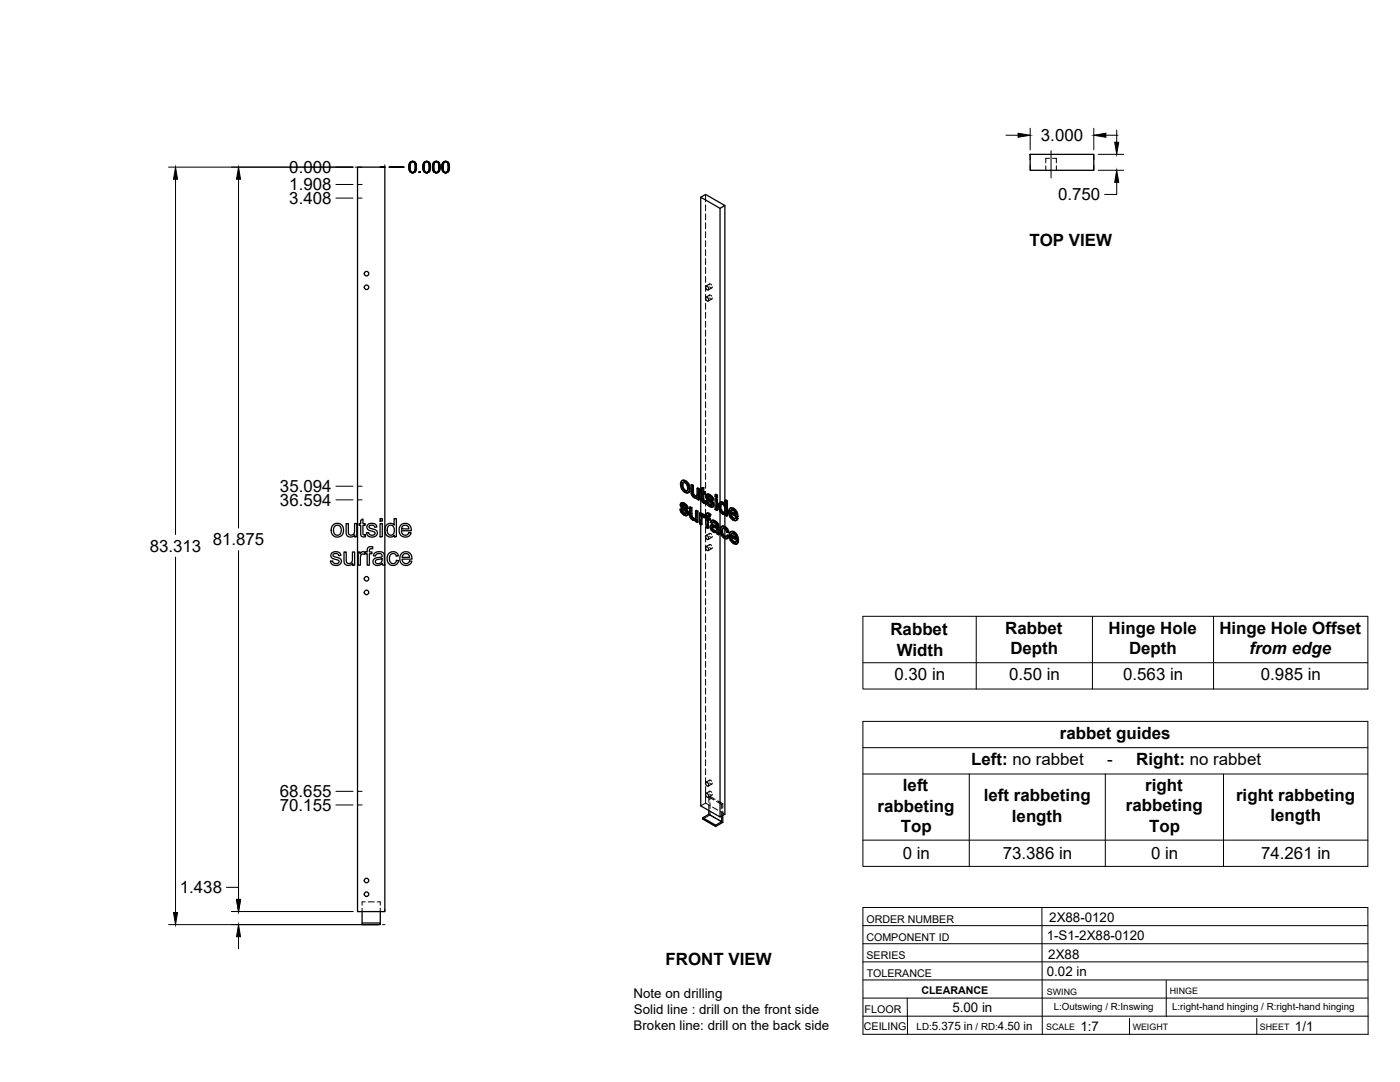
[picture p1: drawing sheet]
<svg xmlns="http://www.w3.org/2000/svg" width="559mm" height="432mm" viewBox="0 0 559 432" stroke-linecap="round" stroke-linejoin="round" font-family="sans-serif">
<!-- layer: Visible -->
<g fill="none" stroke="#000" stroke-width=".51">
<path d="M279.7 78.7l1.9-1.1 7.7 4.4-1.9 1.1M411.2 61.6h25.4v6.4h-25.4zM289.3 82v119M281.8 118.6a.93 .93 0 0 1 .9 .5 .93 .93 0 0 1-.2 1.1l-.8-.9zM281.8 114.1a.93 .93 0 0 1 .9 .6 .93 .93 0 0 1-.2 1l-.8-.8zM272.2 191.8l.8-.2 .7 .2zM272.2 191.8l-.5 .7-.1 .8 .5 1.9 1.6 1.5h.7l.5-.3M272.3 193.6l.3 1.5M272.6 195.1l.3-.2 .8 .8-.3 .2zM272.8 192.5l-.2 .9M272.9 194.9l-.3-1.5-.3 .1 .2-.8 .5-.2 .9 .6 .5 1.4-.2 1.4h-.8M273.4 192l1 1a1.92 1.92 0 0 1 1 2"/>
<path d="M273.7 195.7l.5 .2M273.7 191.8l1.2 1.3M274.6 193.3l.5 1.9 .3-.2-.2 1.2M275.1 195.2l-.2 1.2 .3-.2-.6 .5M275.8 193.5l.7 .4 .3-.2v3.2M276.5 193.9v3.1l.3-.1 .3 .6M276.5 197.1l.3 .6 .3-.2 .5 .4M276.8 197.7l.4 .4h.9l-.3 .1M276.8 193.7l-.7-.3-.3 .1v2.9l.3 1.1 .8 1a.97 .97 0 0 0 1.4 .1v.6l.5 .4M277.2 198.1l.6 .1M278.2 194.9l.6 .4 .4-.2v4.3l-.4 .2v-4.3M278.3 198.6l-.3 .2"/>
<path d="M279.2 195.1l-.7-.4-.3 .2v2.6l-.4 .7M279.7 195.5v-116.8l7.7 4.4v117.4M279.7 196.3v8.4M280 195.5l-.5 .1v.6l.5 .3v3.3l.8 1h.8l-.1-.7-.6 .1M280 194.8l.9-.2v1.5M280.6 194.8v1.5l.3-.2 .6 .3M280.6 196.3l.6 .3 .3-.2v.6l-.3 .2v-.6M280.6 199.8l.7 .2M280.7 200l.8 .1M280.9 194.6l-.9 .2v1.1l-.5-.3M280.9 197v2.6M281.2 197.2l-.6-.4v2.9l.5 .1"/>
<path d="M281.6 199.9l.6 .2M282.1 197.3l1.3 .1M282.3 198.3l.1 .3 .3-.2 .2 .4M282.4 198.6l.2 .3a1.16 1.16 0 0 1 1.4 .8l.4 .4M282.4 197.2l-.4 .2M282.5 197.4l.6 .2 .3-.2 .7 .6M282.5 199.9l-.6-.2-.3 .2 .4 1.2 .9 .9a1.24 1.24 0 0 0 1.6 .2M282.6 198v.1M282.6 198.9l1.5 1.4 .3-.2 .4 .7M282.7 198.4l-.1-.3-.3 .2 .1-.2 1 .3 .5 1 .6 .2M282.8 197.2l-.9 .3-.2 .9 .4 .8 1.9 1.8-.2 .7M283.1 197.6l.7 .6 .3-.2 .5 .7"/>
<path d="M283.8 198.2l.5 .7 .3-.2 .2 .8-.3 .1-.2-.7M285.4 199.1l.3-.2 .7 .3-.4 .2zM285.4 197.4l.3-.2 .7 .4-.4 .2zM285.4 199.1v4.2l.6 .4M285.4 197.4v.8l.6 .4M286.4 199.2v4.3l-.4 .2v-4.3M286.4 197.6v.8l-.4 .2v-.8M289.4 199.7l.6 .3 .3-.1v5.9l-.3 .2v-6M290.3 199.9l-.6-.4-.3 .2v2.1l-.4-.7M133 209.4l1-.5h.9l1.5 .7 .6 1v2.1l-1.1 1.3-1.7 .3-1.4-.8-.6-1.6a2.79 2.79 0 0 1 .8-2.5zM133.5 210.1l1.2-.5 .6 .1 .6 .6 .3 1.8-.4 1-.5 .4h-1.2l-.7-.6-.3-1.5zM138.2 209h.8l.1 3.7a1.31 1.31 0 0 0 1.7 .7 1.31 1.31 0 0 0 .7-1.6v-2.8h.9v5.2h-.8v-.8a1.86 1.86 0 0 1-2.2 .9 1.86 1.86 0 0 1-1.2-2.1z"/>
<path d="M144 207.7l.9-.6v1.9h.9v.7h-.9v3.3l.2 .4h.7l.1 .8h-1.3l-.6-.6v-3.9h-.7v-.7h.7zM146.7 209.5l1.7-.6a1.73 1.73 0 0 1 2 1.4l-.8 .1a1.17 1.17 0 0 0-1.1-.9 1.17 1.17 0 0 0-1.2 .9l.4 .4 2.1 .6a1.59 1.59 0 0 1 .7 2 1.59 1.59 0 0 1-2 .9l-1.5-.3-.7-1.4 .9-.1 .2 .6 .6 .5 1.4-.2a.82 .82 0 0 0 .2-1.1 .82 .82 0 0 0-1.1-.3l-1-.3a1.38 1.38 0 0 1-.8-2.2zM151.7 209h.9v5.2h-.9zM151.7 207h.9v1h-.9zM154.3 209.5l1.1-.6a1.86 1.86 0 0 1 1.9 .7v-2.6h.9v7.2h-.8v-.6a2.16 2.16 0 0 1-2.7 .4 2.16 2.16 0 0 1-1.1-2.4zM154.9 210.1l1.3-.5 1 1v2l-.7 .9h-1l-.8-.9-.1-1.5zM160 209.6l1-.7h1.5l1 .7 .5 1 .1 1.2h-3.9l.2 1 .9 .7a1.43 1.43 0 0 0 1.9-1l.9 .1-.4 .9-1 .7h-1.7l-1-.6-.7-1.7 .1-1.2zM160.7 210l.6-.4 1.1 .1 .6 .6 .2 .8h-2.9zM271.4 203.3l.6 .2M271.9 200.7l1.3 .1M272 203.5l.4-.2 .2 .9-.3 .1zM272.1 201.7l.7 .5"/>
<path d="M272.2 202l.2 .4a1.49 1.49 0 0 1 1.6 .9l.3 .2M272.2 200.6l-.4 .2M272.3 204.3l.7 .7h.8M272.3 200.8l.6 .2 .3-.2 .8 .6M272.4 203.3l-.7-.2-.3 .2 .5 1.3 .8 .8a1.26 1.26 0 0 0 1.6 .2M272.4 202.4l1.5 1.3 .4-.2 .4 .7M272.5 201.4l-.1 .1M272.5 201.8l-.1-.3-.3 .2 .1-.2 1 .3 .5 1 .7 .3M272.6 204.2l.7 .6M272.6 200.6l-.8 .2-.3 .9 .4 .9 1.8 1.7 .2 .5-.3 .3M272.9 201l.7 .6 .4-.2 .5 .7M273 205l.6 .1"/>
<path d="M273.6 201.6l.5 .7 .4-.2 .2 .8-.3 .2-.3-.8M273.7 205.1h-.1M273.9 203.7l.4 .6 .4-.1 .1 .7M274.3 204.3l.2 .8 .3-.2-.2 .6M274.5 205.1l-.2 .5 .3-.1-.4 .3M275.2 202.4l.7 .4 .3-.2v3.2M275.9 202.8v3.1l.3-.1 .3 .6M275.9 206l.3 .6 .3-.2 .4 .4M276.2 206.6l.4 .4h.9M276.2 202.6l-.7-.3-.3 .1v3.1l.3 1.1 .8 .8a.97 .97 0 0 0 1.4 .1M276.6 207l.6 .2M277.5 207l-.3 .2"/>
<path d="M277.6 203.8l.7 .4 .3-.2v4.3l-.3 .2v-4.3M277.7 207.5v.7l.6 .3M277.7 207.6l-.2 .1M278.6 204l-.7-.4-.3 .2v2.7l-.4 .7M279.2 204.7l.6 .4 .3-.2v.5l.4-.2M279.8 205.1v.6l.7-.5 .4 .1M280 206.4l.2 2.8-.3 .2v-2.2M280.1 204.9l-.6-.3-.3 .1v4.3l.7 .4M280.2 205.4l.7-.1 .6 .4M280.3 206.1v.1M280.6 205.4l.6 .5M281 206.6l-.8-.5-.2 .3 .3-.2-.1 .8"/>
<path d="M281.2 206.5l.6 .3v3.7l.6 .4M281.2 206.5v-.4l-.2 .5M281.2 200.3l.1 .7M281.2 206.5l-.2 .1M281.8 218.2a.93 .93 0 0 1 .9 .5 .93 .93 0 0 1-.2 1.1l-.8-.9zM281.8 213.7a.93 .93 0 0 1 .9 .6 .93 .93 0 0 1-.2 1l-.8-.9zM282.2 204.9h.9l.6 .4M282.2 200.1l.3-.2 .3 .8-.3 .2zM282.4 206.6l.7 .4 .3-.2v.6l-.3 .2v-.6M282.5 204.7l-.5 .2M282.5 200.9l.7 .6h.8M282.7 207.3v3.4l-.3 .2v-3.8l.7 .5"/>
<path d="M282.7 205.7v.7M282.8 205.1l.6 .4 .3-.2-.4 .8 .1-.6M282.8 200.7l.7 .7M283.1 204.9l-.6-.2-.5 .3-.2 1.2-.6-.3 .6-.1M283.2 201.5l.6 .2M283.3 206.1a.45 .45 0 0 0-.5-.5 .45 .45 0 0 0-.4 .6v.4l.3-.2 .7 .4M283.9 209.6l.7-.2 1.4 .5M283.9 201.7h-.1M284.1 210.7l.2 .6 .3-.2 .6 .5M284.1 200.3l.4 .6 .3-.1 .2 .7M284.2 210.4l-.1 .3 .3-.2 .2 .6M284.2 209.4l-.5 .2"/>
<path d="M284.3 211.3l.5 .5h1h-1M284.3 210.3l-.1 .1M284.4 207.8l.8 .3 .3-.2 .8 .6M284.4 210.3l.8 .3a.72 .72 0 0 1 .8 .6 .72 .72 0 0 1-.5 .8M284.4 210.3l-.2 .1M284.4 210.3v.2M284.5 200.9l.2 .8 .3-.2-.2 .6M284.5 208.4l-.4 .5 .6-.5 1.1 .9a.48 .48 0 0 1 .1 .8 .48 .48 0 0 1-.7-.2l-.9-.3M284.6 209.4l-1 .3-.2 1 .7 1.1 1.1 .7a.63 .63 0 0 1 .7 0 .63 .63 0 0 1 .3 .5l.6 .4M284.7 201.7l-.2 .5 .3-.1-.5 .3M284.7 207.6l-.8 .2M285.2 208.1l.8 .6 .3-.2 .4 .5"/>
<path d="M285.5 207.9l-.8-.3-.9 .3-.3 .5 .6 .5M286 208.7l.4 .5 .3-.2 .2 .7M286.4 209.2l.2 .6 .3-.1 .1 2.9M286.6 209.8l.1 2.9 .3-.1 .1 .6-.3 .2-.1-.6M287.4 204.2v121.8l-7.7-4.4v-112.3M287.4 202.4l.3 1.4M287.5 200.4h1.2l.6 .6M287.7 201.3h.7l.7 .8 .3 1.1-.2 1.4M287.7 201.3l-.3 1.1 .4-.2 .3 1.4M287.7 203.8l.4-.2 .7 .8-.5 .1zM287.8 201.2l-.1 .1M287.8 200.3l-.5 .2"/>
<path d="M288 201.2l-.2 1M288.1 212l.3 1.4 .3-.2 .7 .8M288.2 210.1l.9 .2 .3-.2 1 1M288.4 213.4l.7 .8h.8M288.4 200.6l.6 .5h.4M288.4 204.6h.8M288.5 209.9l-.6 .3M288.6 210.8l-.2 1M288.7 200.4l-.9-.1-.7 .4-.2 2.1 1 2 1 .5 .5-.2v.6l.6 .3M288.8 204.4l.4 .1M289.1 210.3l.9 .8a.88 .88 0 0 1 .7 .5 .88 .88 0 0 1-.1 1l-.5-1.3M289.3 214.9v110l-1.9 1.1"/>
<path d="M289.3 202.6v1.7M289.3 205.2v4.9M289.3 211.1v2.9M289.4 210.1l-.9-.2-.7 .4-.3 .7v1.3l.9 2 1 .7h.7M289.4 205.1l-.2 .2M290 213.7l.7 .4M290.6 212.6l-.6-.3-.6-1.1-.9-.4-.4 1.2 .3-.2 .3 1.4M290.7 214.1l.3-.1-.2 .5-.7 .5zM291 214l-.6-.5-.7 .8-.6-.1M291.3 202.9h.9a1.88 1.88 0 0 1 1.9 1.3M291.5 212.3h.9a1.88 1.88 0 0 1 1.9 1.2M291.5 204.3l2.1 1.2-.5-1.4-.9-.6-.6 .3-.1 .5 .3-.2 1.7 1"/>
<path d="M291.7 213.6l2.1 1.2-.6-1.4-.8-.5h-.4l-.3 .7 .3-.1 1.7 .9M291.8 206.1l.8 .9 .8-.1M291.8 205.1l.3 .9M292 203.5l-.2 .6M292 214.4l.3 .9M292 215.5l.8 .8h.8M292.2 212.9l-.2 .6M292.5 203.1l1 .9a1.94 1.94 0 0 1 1.1 2.1M292.6 207l.6 .1M292.7 212.4l1.1 1a1.96 1.96 0 0 1 .9 2M292.8 216.3l.5 .2M292.9 202.9l-.9-.3-1 .6-.2 1.1 .2 1.4 .7 1.1 1.2 .9h.9l.7-.8"/>
<path d="M293.1 212.2l-1-.2-.9 .7-.2 1.3 .3 1.2 .7 1.1 1.2 .8h.7l.8-.8M293.3 207l-.1 .1M293.5 216.4l-.2 .1M293.6 206.7l.6 .4M293.8 204.3l.4 1.9 .4-.1-.4 .1M293.8 216l.6 .5M293.9 213.7l.5 1.9 .3-.2-.3 .2M294.2 206.4l-2.8-1.5 .4 1.2 .3-.1 .8 .8M294.4 215.8l-2.8-1.6 .4 1.3 .3-.2 .8 .9M294.5 206.9l-.7 .8M294.5 206.9l-.6-.4-.7 .6M294.7 216.3l-.7 .8"/>
<path d="M294.7 216.3l-.6-.5-.8 .7M132.4 220.7l1.4-.5a1.81 1.81 0 0 1 2.3 1.4l-.9 .2a1.21 1.21 0 0 0-1.1-.9 1.21 1.21 0 0 0-1.2 .8l.3 .4 2.3 .7a1.6 1.6 0 0 1 .6 2 1.6 1.6 0 0 1-2 .9l-1.6-.5-.6-1.2 .9-.2 .3 .8 .6 .3 1.3-.2a.81 .81 0 0 0 .2-1.1 .81 .81 0 0 0-1-.3l-1.1-.3a1.37 1.37 0 0 1-.7-2.3zM137.3 220.3h.9v3.8a1.31 1.31 0 0 0 1.7 .7 1.31 1.31 0 0 0 .8-1.7v-2.8h.9v5.3h-.8v-.8a1.86 1.86 0 0 1-2.3 .8 1.86 1.86 0 0 1-1.2-2.1zM143 220.3h.7v.8a1.27 1.27 0 0 1 2.1-.7l.8-.1v-1.2a1.55 1.55 0 0 1 2.2-.9l-.1 .8a.81 .81 0 0 0-.9 0 .81 .81 0 0 0-.4 .8v.5h1.1v.7h-1.1v4.6h-.8v-4.6h-.8v-.4l-.3 .7-.9-.2-.6 .5-.2 4h-.8zM149.5 220.8l1.6-.6 1.2 .1 .8 .4 .6 4.9h-.9l-.2-.7-1.2 .7h-1.2l-.9-.4-.4-.7a1.74 1.74 0 0 1 2-2l.6-.1a.8 .8 0 0 0 1-.8 .8 .8 0 0 0-1.1-.7l-1 .2-.5 .8-.9-.1zM150.1 223.5l2.4-.6a1.59 1.59 0 0 1-.6 1.8 1.59 1.59 0 0 1-1.9-.1l-.2-.5zM153.6 225.3v-158.6h-10.9v297.1h10.9v-138.2M155.2 220.9l1-.6h1.5l.8 .4 .5 1-.8 .3a1.47 1.47 0 0 0-2-.9 1.47 1.47 0 0 0-.8 2l.5 1.4 .7 .4 1.1-.2 .5-1.1 .9 .1-.3 1-1 .8-1.3 .1-.8-.3-.8-.8-.4-1.1 .1-1.2zM160.3 220.9l1-.6h1.5l.9 .6 .6 1.1 .1 1.1h-3.9l.2 1 .8 .7a1.43 1.43 0 0 0 2-.9l.8 .3-.6 .9-.8 .5h-1.6l-1-.6-.5-.8-.2-1.2 .1-1.2zM161 221.3l.6-.3h1l.6 .5 .3 .9h-3zM281.8 312.2a.93 .93 0 0 1 .9 .5 .93 .93 0 0 1-.2 1.1l-.8-.9zM281.8 316.6a.93 .93 0 0 1 .9 .6 .93 .93 0 0 1-.2 1l-.8-.9z"/>
<path d="M282.9 323.4v1.6l-2.4 1.3v.6l5.1 2.9v-.5l-5.1-3M282.9 325l5.2 2.9-2.5 1.4M288.1 325.7v2.2M288.5 325.4v2.8l-2.9 1.6M144.5 363.8v5.2h7.3v-.7h-7.3M151.8 363.8v4.5"/>
<circle cx="146.3" cy="114.6" r=".9"/>
<circle cx="146.3" cy="109.2" r=".9"/>
<circle cx="146.3" cy="236.4" r=".9"/>
<circle cx="146.3" cy="231" r=".9"/>
<circle cx="146.3" cy="351.4" r=".9"/>
<circle cx="146.3" cy="356.9" r=".9"/>
</g>
<!-- layer: Hidden -->
<g fill="none" stroke="#000" stroke-width=".4">
<path d="M281.6 77.6v3M417.4 66.2v1.8M418.9 63.2h-1.5v1.8M420.1 63.2h1.5v1.8M421.6 66.2v1.8M281.6 81.8v2.3M281.6 85.3v2.4M281.6 88.9v2.4M281.6 92.5v2.4M281.6 96.1v2.3M281.6 99.6v2.4M281.6 103.2v2.4"/>
<path d="M281.6 106.8v2.4M281.6 110.3v2.4M281.6 113.9v2.4M281.6 117.5v2.4M283 118.2l.4-.5 .7 .5M283 113.7l.4-.4 .7 .4M283.2 117.8l-1.4 .8M283.2 113.3l-1.4 .9M283.3 118.9l.6 .5 .4-.5M283.3 114.4l.7 .5 .3-.4M284.1 119.3l-1.4 .9M284.1 114.9l-1.4 .8"/>
<path d="M281.6 121.1v2.3M281.6 124.6v2.4M281.6 128.2v2.4M281.6 131.8v2.4M281.6 135.3v2.4M281.6 138.9v2.4M281.6 142.5v2.4M281.6 146.1v2.3M281.6 149.6v2.4M281.6 153.2v2.4M281.6 156.8v2.4M281.6 160.3v2.4"/>
<path d="M281.6 163.9v2.4M281.6 167.5v2.4M281.6 171.1v2.3M281.6 174.6v2.4M281.6 178.2v2.4M271.9 193.1l.5 1.9-.3 .2M272.4 195l1.3 1.3-.3 .2M272.5 191.6l-.9 1.7M272.8 192.5l-.2 .1M272.9 192.4h.8l-.3 .2M273.7 192.4l.8 .9-.3 .2M273.7 196.3l.9 .3-.3 .2"/>
<path d="M274.5 195.8l-.3 .1M274.5 193.3l.3 1.4-.4 .2M274.8 194.7l-.1 .8-.5 .4M274.9 196.5l-.3 .1M276.1 193.4l.1 3.3-.3 .2M276.2 196.7l.2 .7-.3 .1M276.4 197.4l.4 .6-.3 .2M276.8 198l.6 .5-.3 .1M277.4 198.5l.8 .2 .4-.3-.3 .2M278.1 198.1h.1M278.3 198l-.4 .2M278.4 198.6h-.1"/>
<path d="M278.4 197.8l-.3 .3M278.5 194.7v2.8l-.4 .5M278.6 198.4v.7l-.3 .1M278.6 199.1l.6 .3M279.7 195.5v.8M279.8 196l.5 .3-.3 .2M279.8 195.5v.5l-.3 .2M280 195.5l.3 .2M280.3 196.3l.1 3.4-.4 .2M280.3 194.6v1.1l-.3 .2M280.4 199.7l.2 .5-.3 .1M280.6 196.8l.3-.2v.4"/>
<path d="M280.9 196.6l.6 .4M281.6 181.8v2.4M281.6 185.4v2.3M281.6 188.9v2.4M281.6 192.5v2.4M281.6 196.1v2.4M281.6 199.6v2.4M281.9 199.7l.5 1.3-.3 .2M282 197.8l.2 .7-.4 .2M282.1 197.4l-.4 .6M282.2 198.5l.4 .7-.4 .1M282.3 197.2l-.5 .4"/>
<path d="M282.5 198l.3-.2-.2 .2M282.6 199.2l1.6 1.5-.4 .2M282.7 197.9l-.3 .2M282.8 197.8l.6 .2-.3 .2M283.4 198l.6 .5-.3 .2M284 198.5l.2 .7-.3 .2M284.2 199.2l.6 .3M285.7 197.2v.9l-.3 .1M285.7 198.9v1.5M285.7 198.1l.7 .3M289.7 199.5v2.1l-.3 .2M271.7 203.1l.5 1.3-.3 .2"/>
<path d="M271.8 201.3l.2 .6-.3 .2M271.9 200.8l-.4 .6M272 201.9l.4 .7-.3 .2M272.1 200.6l-.5 .4M272.2 204.4l1.1 1-.3 .1M272.3 201.4l.3-.1-.1 .1M272.4 202.6l1.6 1.5-.3 .2M272.6 201.3l-.4 .2M272.6 201.3l.6 .1-.3 .2M273.2 201.4l.6 .6-.3 .1M273.3 205.4l.8 .3-.3 .1M273.8 202l.3 .6-.4 .2"/>
<path d="M274 204.9l-.2 .1M274 204.1l.2 .5-.3 .2M274 204.9l-.3 .2 .3-.2M274.1 202.6l.6 .3M274.2 204.6l-.2 .3M274.5 205.6l-.4 .1M275.5 202.3l.1 3.3-.3 .2M275.6 205.6l.2 .7-.3 .2M275.8 206.3l.4 .6-.3 .2M276.2 206.9l.6 .5-.3 .2M276.8 207.4l.7 .2 .5-.3-.2 .2M277.5 207h.1"/>
<path d="M277.7 206.9l-.4 .2M277.8 206.7l-.3 .3M277.9 203.6v2.8l-.4 .5M278 207.3v.7l-.3 .2M278 208l.6 .3M279.5 207.3v1.6l-.3 .1M279.5 208.9l.7 .3M279.5 204.6v1.5M279.7 204.7v1.7M279.7 207.6v1.7M280.1 206.1l.8-.1-.3 .2M280.1 205.4v.1"/>
<path d="M280.2 206.1l.3-.2-.2 .2M280.4 205.2l-.6 .5M280.6 200.2l.6 .4-.4 .2M280.9 206l.4 .4M281.2 200.6l.4 .2M281.2 206.1l.3-.1-.2 .4M281.5 205.7v.1M281.5 206.3l.6 .3-.3 .2M281.5 206l-.2 .4M281.5 205.7l-.3 .3M281.6 203.2v2.4M281.6 206.8v2.4"/>
<path d="M281.6 210.4v2.3M281.6 213.9v2.4M281.6 217.5v2.4M281.8 205.8l.3 .2M282.1 209.1v1.2l-.3 .2M282.1 210.3l.6 .4M282.1 206.6v1.3M282.2 205l-.1 1-.3 .2M282.3 204.7l-.5 .4M282.4 201l1.1 1-.3 .1M282.4 207.1l.3-.2v.4M282.5 205.7l.4-.2-.2 .2"/>
<path d="M282.7 206.9l.7 .5M282.9 205.5l.4 .1-.4 .2M283 217.7l.4-.4 .7 .5M283 213.3l.4-.5 .7 .5M283.2 217.3l-1.4 .9M283.2 212.9l-1.4 .8M283.3 205.6l.3 .3M283.3 218.5l.7 .4 .3-.4M283.3 214l.6 .5 .4-.5M283.5 202l.8 .2-.3 .2M283.7 210.1l.4 1.1-.4 .2M283.8 209.6l-.4 .7"/>
<path d="M283.8 208.3l.7 .4M284 209.5l-.5 .3M284.1 211.2l.9 .9-.3 .2M284.1 201.5h-.1M284.1 207.7l-.6 .7M284.1 218.9l-1.4 .8M284.1 214.4l-1.4 .9M284.2 200.7l.1 .5-.3 .2M284.2 201.5l-.3 .2 .2-.2M284.2 207.6l-.4 .3M284.3 201.2l-.2 .3M284.4 208.4l.4-.1-.3 .1"/>
<path d="M284.5 210.2l.2-.1zM284.5 210.2l-.2 .1M284.6 210.1l-.4 .2M284.6 202.2h-.3M284.7 210.1l1.6 .5-.3 .2M284.8 208.3l.6 .1-.3 .2M285 212.1l.7 .2-.3 .2M285.4 208.4l.7 .7-.3 .2M285.7 212.3h.7l-.4 .1M285.7 201.6v1.6l-.3 .1M285.7 203.2l.7 .3M286 209.9l.3 .1"/>
<path d="M286 211.7l-.3 .2M286.1 209.1l.2 .7-.3 .2M286.2 211.5l-.4 .3M286.3 210.6l-.1 .9-.3 .2M286.3 209.8l-.3 .4M286.4 212.3l.1 .6-.3 .1M286.5 212.9l.6 .3M287.1 201.8l.2 1.3-.3 .2M287.3 200.7l-.2 1.1-.3 .2M287.3 203.1l.6 1.1-.3 .2M287.4 200.5v1.2M287.4 202.9v1.3"/>
<path d="M287.6 200.4l-.6 .5M287.7 211.4l.5 2-.3 .2M287.9 204.2l.8 .8-.3 .1M287.9 210.3l-.2 1.1-.3 .2M288 201.1h.7l-.3 .2M288 201.1l-.2 .1M288 201.1v.1M288.1 201.1l-.3 .1M288.2 213.4l1.2 1.3-.3 .1M288.2 210l-.6 .5M288.6 210.8l-.2 .1M288.7 210.7l.8 .1-.4 .1"/>
<path d="M288.7 205l.7 .1 .4-.2-.4 .2M288.7 201.1l.8 .8-.4 .2M289.3 201v1.6M289.3 204.3v.9M289.3 210.1v1M289.3 214v.9M289.4 201.1l.3 .5M289.4 214.7l1.1 .1M289.5 210.8l.5 .5-.3 .2M289.5 201.9l.3 1.5-.4 .2M289.5 205.1h-.1M289.8 203.4l-.2 .8-.4 .3 .3-.1"/>
<path d="M289.8 204.9v.6l-.4 .2M289.8 205.5l.5 .3M290 211.3l.3 .8-.3 .2M290 214.1l-.1 .1M290.3 212.1l.6 .3M290.4 213.5l-.7 .8M291.1 204.1l.5 1.9-.3 .2M291.3 213.5l.5 1.9-.3 .2M291.4 204.9l.4-.2v.4M291.6 206l1.3 1.4-.3 .2M291.6 202.7l-.8 1.6M291.6 214.2l.4-.2v.4"/>
<path d="M291.8 204.7l2.7 1.6M291.8 215.4l1.3 1.3-.3 .2M291.8 212.1l-.8 1.6M292 214l2.7 1.6M292 203.5l-.2 .1M292.1 203.4l.8 .1-.4 .1M292.2 212.9h-.2M292.3 212.7l.8 .1-.4 .2M292.9 203.5l.7 .8-.3 .2M292.9 207.4l1.1 .2-.4 .2M293.1 212.8l.7 .9-.3 .2M293.1 216.7l1.1 .3-.4 .2"/>
<path d="M293.4 206.9h.1M293.5 205.1l.4 .2M293.6 206.9l-.3 .1 .2-.1M293.6 216.3h.1M293.6 204.3l.3 1-.3 .2M293.7 216.3l-.2 .1M293.7 214.4l.4 .3M293.8 216.2l-.3 .2M293.8 213.7l.3 1-.3 .1M293.9 206.5l-.4 .4M294.1 215.8l-.4 .5M294.1 207.5l-.1 .1"/>
<path d="M294.3 216.9l-.1 .1M153.6 225.3v.3M281.6 221.1v2.4M281.6 224.6v2.4M281.6 228.2v2.4M281.6 231.8v2.4M281.6 235.4v2.3M281.6 238.9v2.4M281.6 242.5v2.4M281.6 246.1v2.4M281.6 249.6v2.4M281.6 253.2v2.4"/>
<path d="M281.6 256.8v2.4M281.6 260.4v2.3M281.6 263.9v2.4M281.6 267.5v2.4M281.6 271.1v2.4M281.6 274.7v2.3M281.6 278.2v2.4M281.6 281.8v2.4M281.6 285.4v2.3M281.6 288.9v2.4M281.6 292.5v2.4M281.6 296.1v2.4"/>
<path d="M281.6 299.7v2.3M281.6 303.2v2.4M281.6 306.8v2.4M281.6 310.4v2.4M281.6 313.9v2.4M281.6 317.5v3M282.9 318.1l2.1 1.2M283 311.7l.4-.4 .7 .5M283 316.2l.4-.5 .7 .5M283.2 311.3l-1.4 .9M283.2 315.8l-1.4 .8M283.3 312.5l.7 .4 .3-.4"/>
<path d="M283.3 316.9l.6 .5 .4-.5M283.4 319.2v-1.4l-.5 .3v2.1M283.4 317.8l2 1.2M284.1 312.9l-1.4 .8M284.1 317.4l-1.4 .8M286 319.8l2.1 1.2 .4-.2M286.4 319.6l2.1 1.2M281.6 320.5l-1.9 1.1M281.6 320.5l1.8 1M282.9 321.4v2M283.4 325.2l-2.9 1.7M283.4 320.3v2.4"/>
<path d="M283.4 323.9v1.3M283.4 325.2l2 1.2M284.4 322.1l2.1 1.2M286.4 327l2.1 1.2M287.5 323.9l1.8 1M288.1 321v1.7M288.1 323.9v1.8M288.5 320.8v1.7M288.5 323.7v1.7M145.8 359.9h-1.3v1.4M147 359.9h2.4M150.5 359.9h1.3v1.4"/>
<path d="M144.5 362.5v1.3M151.8 362.5v1.3"/>
</g>
<!-- layer: Reference -->
<g fill="none" stroke="#000" stroke-width=".4">
<path d="M141.8 66.7h.9v.9M142.7 66.7h1.8M142.7 79.1h1.8M142.7 73.6h1.8M151.8 66.7h1.8M153.6 65.8v.9h-.9M411.2 61.6v2.1M411.2 65.8v2.2M436.6 61.6v2.1M436.6 65.8v2.2M142.7 199.5h1.8M142.7 194h1.8"/>
<path d="M142.7 315.8h1.8M142.7 321.2h1.8M142.7 362.9v.9h.9M152.7 369h.9M153.6 362.9v.9h-.9"/>
</g>
<!-- layer: Hidden Narrow -->
<path d="M276.1 196l-.3 .2M278.5 197l-.3 .2M280.3 198.8l-.3 .1M273.3 203.5l-.3 .1M275.5 204.9l-.3 .2M277.9 205.9l-.3 .2M282.1 205.6l-.3 .2M283.5 200.1l-.3 .1M285.3 210.3l-.3 .2M286.3 210.9l-.3 .2" fill="none" stroke="#000" stroke-width=".4"/>
<!-- layer: Visible Narrow -->
<path d="M276.8 196.1l-.3 .2M280.9 199.2l-.3 .1M283.5 199.3l-.3 .2M273.3 202.7l-.3 .2M276.2 205l-.3 .2M282.7 206l-.3 .2M285.2 209.6l-.3 .2M287 210.4l-.4 .1M287 211.3l-.4 .2" fill="none" stroke="#000" stroke-width=".4"/>
<!-- layer: Titleblock -->
<path d="M344.4 362.2h201.6l.1 50.6h-201.7zM344.4 376.6h201.6M344.4 369.4h201.6M415.9 362.2l.1 50.6M344.4 383.9h201.6M344.4 398.3h201.6M344.4 391.1h201.6M362.1 398.3l.1 14.4M465.5 391.3v14.4M344.4 405.5h201.7M450.8 406.4v6.4M501.6 406.4v6.4" fill="none" stroke="#000" stroke-width=".4"/>
<!-- layer: Custom Tables -->
<path d="M344.4 246h201.6v29h-201.6zM389.7 246v29M436 246v29M484.4 246v29M344.4 264.5h201.6M344.4 287.9h201.6v57.9h-201.6zM344.4 298.4h201.6M344.4 308.9h201.6M386.9 308.9v36.9M441.2 308.9v36.9M488.4 308.9v36.9M344.4 335.3h201.6" fill="none" stroke="#000" stroke-width=".4"/>
<!-- layer: FD_Dimensions -->
<g fill="none" stroke="#000" stroke-width=".4">
<path d="M401.5 54h4.9M411.2 51.2v8.6M436.6 51.2v8.6M441.4 54h4.8M445.7 51.9v4.9M67.3 66.7h73.6M70.1 71.5v141.8M95.2 71.5v139.2M134.1 79.1h6.8M134.1 73.6h6.8M155.4 66.7h5.8M438.4 61.6h10.1"/>
<path d="M438.4 67.9h10.1M445.7 72.8v4.8h-4.8M134.1 199.5h6.8M134.1 194h6.8M95.2 219.7v139.2M70.1 222.3v141.9M134.1 315.8h6.8M134.1 321.2h6.8M90.4 354.1h4.8M67.3 369h83.6M92.4 363.8h48.5M95.2 373.8v4.9"/>
</g>
<path d="M406.4 53.2l4.8 .8-4.8 .8zM436.6 54l4.8-.8v1.6zM444.9 56.8h1.6l-.8 4.8zM70.1 66.7l.8 4.8h-1.6zM95.2 66.7l.8 4.8h-1.6zM445.7 67.9l.8 4.9h-1.6zM94.4 358.9h1.6l-.8 4.9zM69.3 364.2h1.6l-.8 4.8zM95.2 369l.8 4.8h-1.6z" fill="#000" stroke="#000" stroke-width=".4"/>
<!-- layer: Smart Centers -->
<path d="M419.5 60.1v10.9" fill="none" stroke="#000" stroke-width=".4"/>
<g font-size="6.7">
<text x="415.5" y="56.3">3.000</text>
<text x="115.5" y="69.1">0.000</text>
<text x="162.9" y="69.1">0.000</text>
<text x="115.5" y="76">1.908</text>
<text x="115.5" y="81.4">3.408</text>
<text x="422.3" y="80">0.750</text>
<text x="410.9" y="98.2">TOP VIEW</text>
<text x="111.7" y="196.4">35.094</text>
<text x="111.7" y="201.8">36.594</text>
<text x="59.8" y="220.2">83.313</text>
<text x="84.9" y="217.6">81.875</text>
<text x="355.4" y="253.6">Rabbet</text>
<text x="401.2" y="252.9">Rabbet</text>
<text x="442.5" y="252.9">Hinge Hole</text>
<text x="486.7" y="252.9">Hinge Hole Offset</text>
<text x="357.9" y="261.6">Width</text>
<text x="403.3" y="261">Depth</text>
<text x="450.6" y="261">Depth</text>
<text x="498.7" y="261">from edge</text>
<text x="357" y="271.4">0.30 in</text>
<text x="402.8" y="271.4">0.50 in</text>
<text x="448.3" y="271.4">0.563 in</text>
<text x="503.3" y="271.4">0.985 in</text>
<text x="423" y="294.8">rabbet guides</text>
<text x="387.6" y="305.4">Left: no rabbet</text>
<text x="441.9" y="305.4">-</text>
<text x="453.5" y="305.4">Right: no rabbet</text>
<text x="360.4" y="315.8">left</text>
<text x="457.1" y="315.8">right</text>
<text x="111.7" y="323.6">70.155</text>
<text x="111.7" y="318.2">68.655</text>
<text x="350.3" y="323.9">rabbeting</text>
<text x="392.7" y="319.8">left rabbeting</text>
<text x="449.4" y="323.8">rabbeting</text>
<text x="493.4" y="319.8">right rabbeting</text>
<text x="403.9" y="327.9">length</text>
<text x="507" y="327.8">length</text>
<text x="359.5" y="331.9">Top</text>
<text x="458.6" y="331.9">Top</text>
<text x="360.3" y="342.9">0 in</text>
<text x="400.2" y="342.9">73.386 in</text>
<text x="459.4" y="342.9">0 in</text>
<text x="503.4" y="342.9">74.261 in</text>
<text x="71.8" y="356.5">1.438</text>
<text x="265.7" y="385.2">FRONT VIEW</text>
</g>
<g font-size="5.3">
<text x="418.8" y="368">2X88-0120</text>
<text x="417.8" y="375.1">1-S1-2X88-0120</text>
<text x="418.4" y="382.5">2X88</text>
<text x="417.8" y="389.5">0.02 in</text>
<text x="252.9" y="398.4">Note on drilling</text>
<text x="253" y="404.9">Solid line : drill on the front side</text>
<text x="380.1" y="404">5.00 in</text>
<text x="252.9" y="411.2">Broken line: drill on the back side</text>
<text x="431.3" y="411.5">1:7</text>
<text x="516.9" y="411.5">1/1</text>
</g>
<g font-size="4.6">
<text x="371.9" y="411.2">5.375 in</text>
<text x="398.3" y="411.2">4.50 in</text>
</g>
<g font-size="4.3">
<text x="345.8" y="368.4">ORDER NUMBER</text>
<text x="345.8" y="375.5">COMPONENT ID</text>
<text x="345.8" y="382.7">SERIES</text>
<text x="345.9" y="389.9">TOLERANCE</text>
<text x="367.7" y="396.7">CLEARANCE</text>
<text x="345.1" y="404.3">FLOOR</text>
<text x="344.8" y="411.1">CEILING</text>
</g>
<g font-size="3.9">
<text x="420.6" y="403.1">L:Outswing / R:Inswing</text>
<text x="467.8" y="403.1">L:right-hand hinging / R:right-hand hinging</text>
<text x="365.9" y="411.2">LD:</text>
<text x="389.4" y="411.2">/ RD:</text>
</g>
<g font-size="3.5">
<text x="417.9" y="397">SWING</text>
<text x="466.9" y="396.9">HINGE</text>
<text x="417.5" y="410.9">SCALE</text>
<text x="452.1" y="410.9">WEIGHT</text>
<text x="502.9" y="410.9">SHEET</text>
</g>
</svg>
